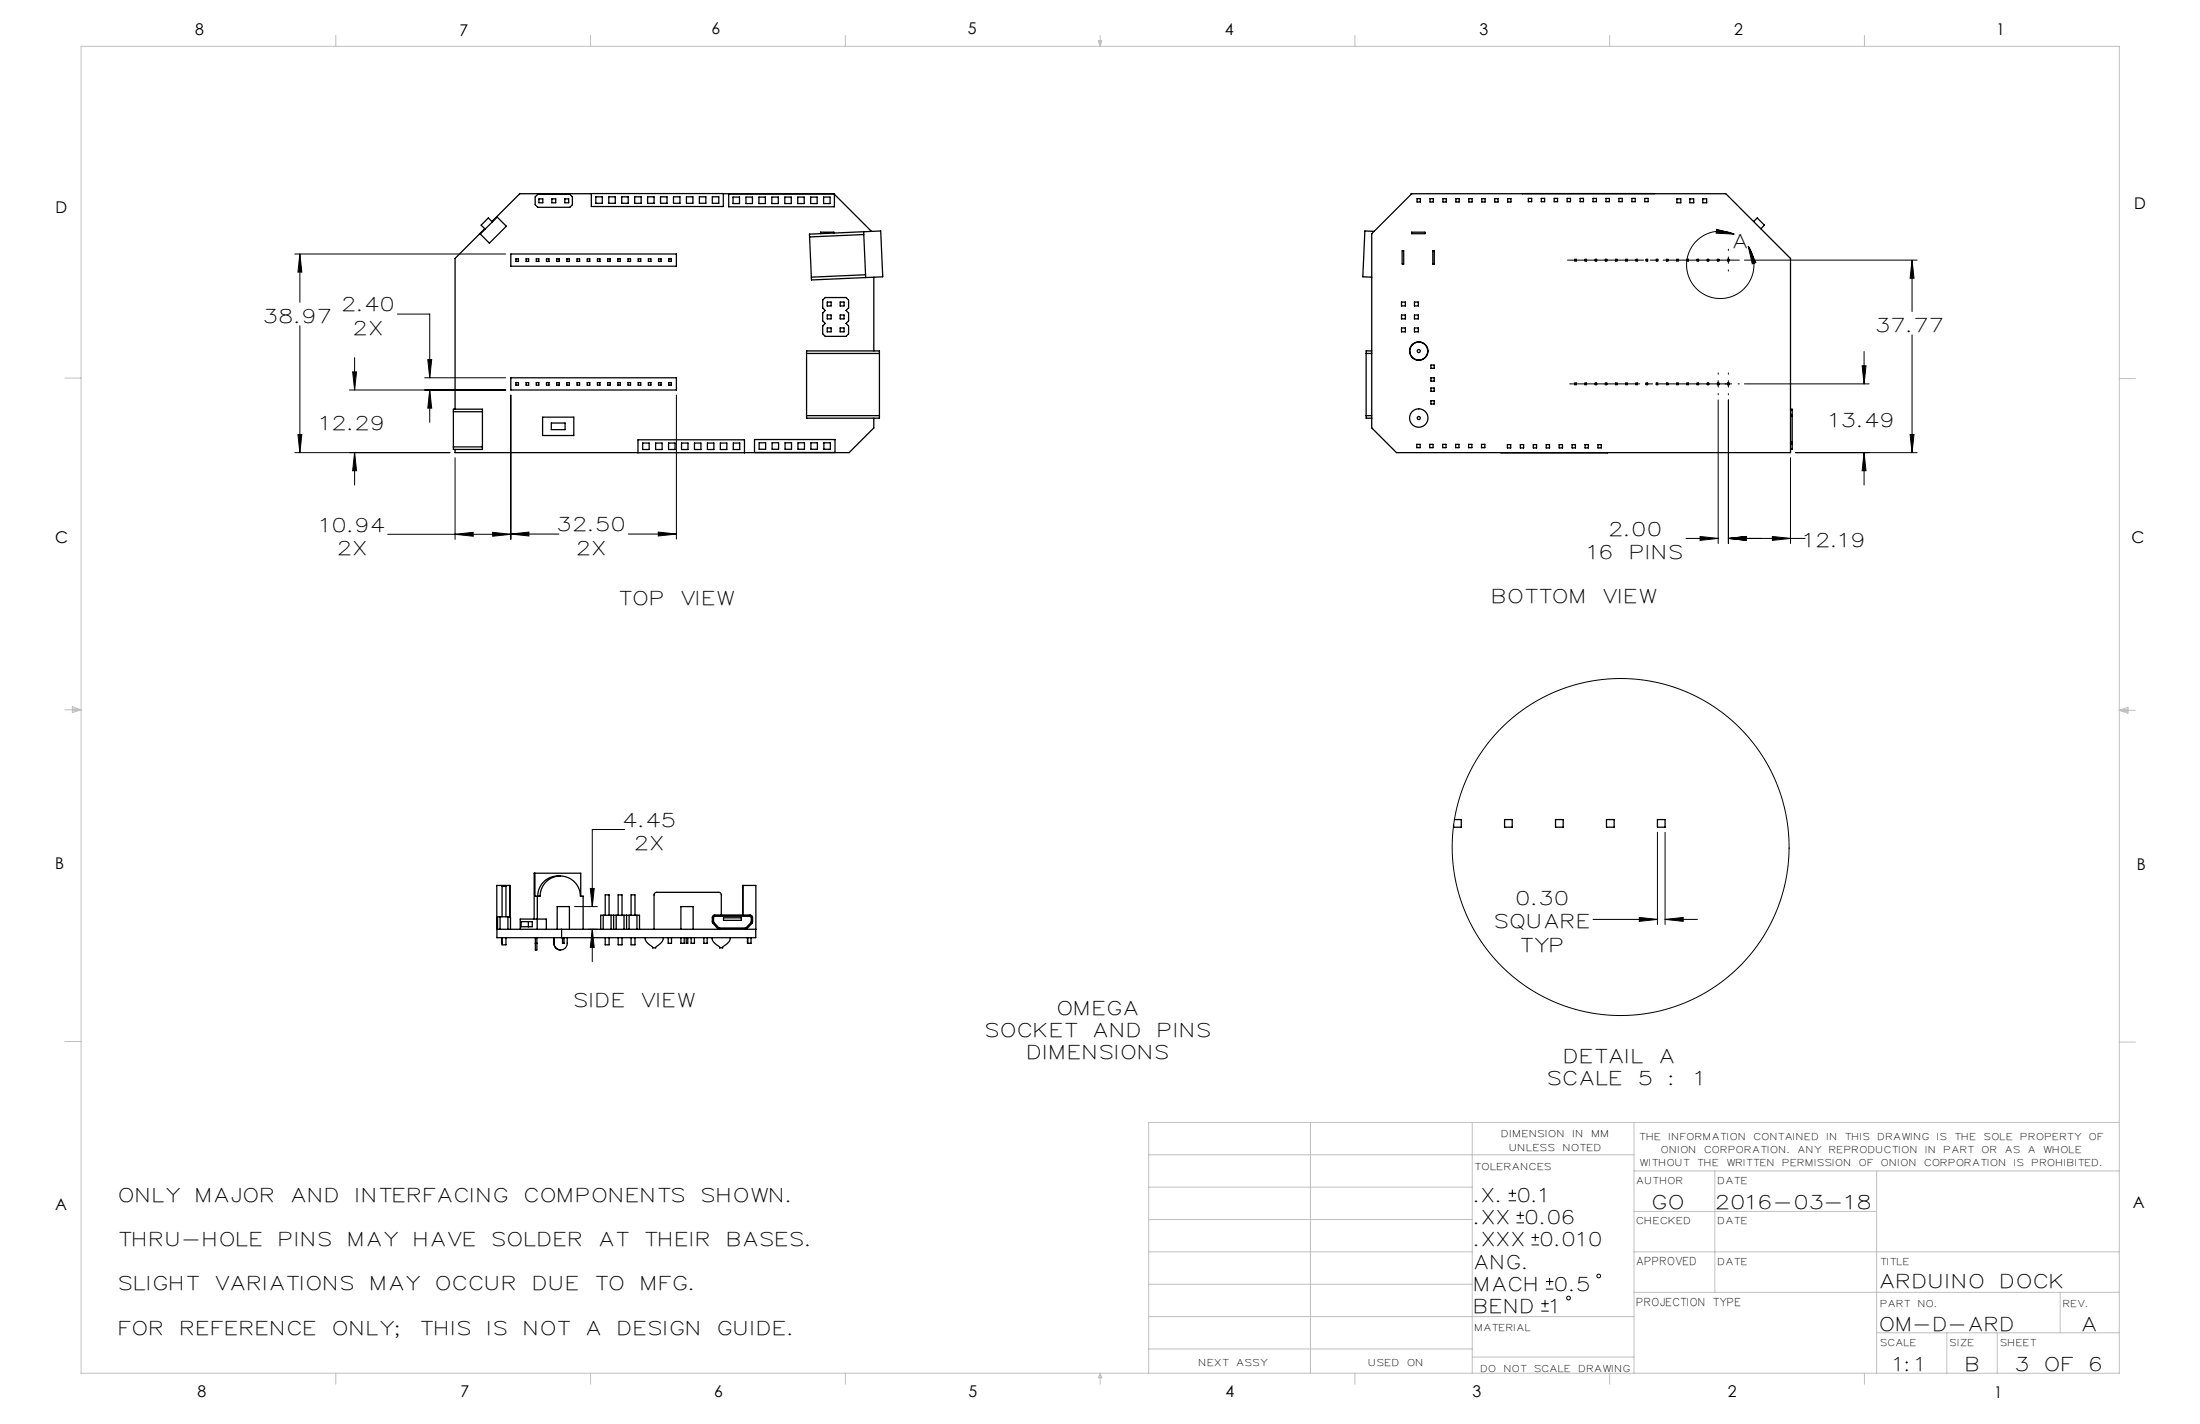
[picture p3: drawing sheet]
<svg xmlns="http://www.w3.org/2000/svg" width="432mm" height="279mm" viewBox="0 0 432 279" stroke-linecap="round" stroke-linejoin="round" font-family="sans-serif">
<g fill="none" stroke="#000" stroke-width=".2">
<path d="M57.9 49.8h41.4M58.9 49.8l.3 3.6h-.7zM58.9 49.8v9.5M336.9 45l3.5 .9-3.6-.2zM340.4 45.9a6.6 6.6 0 0 0-9.3 5.5 6.6 6.6 0 0 0 8.2 7 6.6 6.6 0 0 0 3.8-10.1M342.4 51h33.9M343.1 48.3l1.5 3.2-.7 .3zM375.3 51l.4 3.6h-.8zM375.3 51v10.1M58.9 63.9v24.9M68.6 76.5h30.7M69.2 73h.8l-.4 3.5z"/>
<path d="M69.6 70.2v6.3M78 61.6h6.3v12.5M83.3 74.1h16M84 70.6h.7l-.4 3.5zM84.3 76.5l.4 3.6h-.7zM84.3 76.5v6.4M100.3 77.5v28.3M132.8 77.5v28.3M337.2 78.5v28.1M339.2 78.5v28.1M342.4 75.3h24.5M365.5 71.8h.7l-.3 3.5z"/>
<path d="M365.9 69v6.3M375.3 65.7v23.1M57.9 88.8h30.4M58.5 85.3h.7l-.3 3.5zM69.6 88.8l.4 3.6h-.8zM69.6 88.8v6.4M89.3 89.8v16M351.4 89.8v16.8M352.4 88.8h23.9M365.9 88.8l.3 3.6h-.7zM365.9 88.8v6.4M374.9 85.3h.8l-.4 3.5z"/>
<path d="M76.1 104.8h24.2M89.3 104.8l3.6-.3v.7zM96.7 104.5l3.6 .3-3.6 .4zM100.3 104.8l3.5-.4v.8zM100.3 104.8h9.4M123.3 104.8h9.5M129.2 104.4l3.6 .4-3.6 .4zM330.9 105.6h6.3M333.7 105.3l3.5 .3-3.5 .4zM339.2 105.6l3.6-.3v.7zM339.2 105.6h15.1M347.9 105.3l3.5 .3-3.5 .4z"/>
<path d="M112.8 177.9h4.4M115.9 174.3h.7l-.4 3.6zM122.6 162.8h-6.4v15.1M325.3 163.3v18.1M326.8 163.3v18.1M115.5 182.3h1.7M116.2 182.3l.4 3.6h-.7zM116.2 182.3v6.4M312.7 180.4h12.6M321.8 180l3.5 .4-3.5 .4zM326.8 180.4l3.6-.4v.8zM326.8 180.4h6.4"/>
<path d="M296.1 235.6h1.5M296.1 234.1h1.5M296.8 233.4v1.5M297.7 239.9h1.4M297.7 238.5h1.4M298.4 237.7v1.5M300.6 244.3h1.5M300.6 242.8h1.5M301.3 242.1v1.4M302.5 257.3h1.5M302.5 255.8h1.5M303.2 255.1v1.4"/>
<path d="M303.4 252.9h1.5M303.4 251.5h1.5M304.1 250.7v1.5"/>
<circle cx="318.1" cy="166.2" r="33.1"/>
<circle cx="307.9" cy="254.7" r=".37"/>
<circle cx="313.8" cy="250.4" r=".37"/>
</g>
<path d="M339.2 48.9v4.3M337.1 75.3h4.3M337.2 73.2v4.3M339.2 77.5v-4.3" fill="none" stroke="#000" stroke-width=".2" stroke-dasharray="15.2 1.3 1.3 1.3" stroke-dashoffset="15"/>
<path d="M307.7 51h33.7" fill="none" stroke="#000" stroke-width=".2" stroke-dasharray="15.2 1.3 1.3 1.3" stroke-dashoffset=".3"/>
<path d="M308.1 75.3h31.3" fill="none" stroke="#000" stroke-width=".2" stroke-dasharray="15.2 1.3 1.3 1.3" stroke-dashoffset="1.5"/>
<g fill="none" stroke="#c0c0c0" stroke-width=".2">
<path d="M15.9 9.1h400.1v260.3h-400.1zM65.9 6.9v2.2M115.9 6.9v2.2M165.9 6.9v2.2M215.6 8h.6l-.3 1.1zM215.7 8l.2 1.1M215.9 6.9v2.2M216 8l-.1 1.1M265.9 6.9v2.2M315.9 6.9v2.2M365.9 6.9v2.2M12.7 74.2h3.2"/>
<path d="M416 74.3h3.1M12.7 139.3h3.2M14.2 139l1.7 .3M14.2 138.7l1.7 .6-1.7 .5zM15.9 139.3l-1.7 .2M416 139.4h3.1M416 139.4l1.7-.6v1.1zM416 139.4l1.7 .2M417.7 139.1l-1.7 .3M12.7 204.4h3.2M416 204.5h3.1M225.5 226.6h95.2"/>
<path d="M225.5 239.3h63.5M225.5 232.9h63.5M257.2 220.2v49.2M289 220.2v49.2M320.7 220.2v49.2M320.7 237.7h47.6M320.7 229.8h95.3M336.6 229.8v23.8M368.3 229.8v39.6M416 220.2h-190.5v49.2M225.5 258.3h95.2M225.5 245.6h63.5"/>
<path d="M225.5 252h63.5M320.7 253.6h95.3M320.7 245.6h95.3M404.3 253.6v7.9M65.9 269.4v2.2M115.9 269.4v2.2M165.9 269.4v2.2M215.9 269.4v2.2M215.9 269.4l.3 .9h-.6zM225.5 264.7h63.5M265.9 269.4v2.2M289 266.3h31.7"/>
<path d="M315.9 269.4v2.2M365.9 269.4v2.2M368.3 261.5h47.7M382.1 261.5v7.9M392 261.5v7.9"/>
</g>
<g fill="#000">
<path d="M336.9 45l3.5 .9-3.6-.2zM343.1 48.3l1.5 3.2-.7 .3z"/>
<path d="M89.3 104.8l3.6-.3v.7zM96.7 104.5l3.6 .3-3.6 .4zM100.3 104.8l3.5-.4v.8zM129.2 104.4l3.6 .4-3.6 .4zM69.6 88.8l.4 3.6h-.8zM69.2 73h.8l-.4 3.5zM84 70.6h.7l-.4 3.5zM84.3 76.5l.4 3.6h-.7zM58.5 85.3h.7l-.3 3.5zM58.9 49.8l.3 3.6h-.7zM339.2 105.6l3.6-.3v.7zM347.9 105.3l3.5 .3-3.5 .4zM333.7 105.3l3.5 .3-3.5 .4zM339.2 105.6l3.6-.3v.7zM365.9 88.8l.3 3.6h-.7zM365.5 71.8h.7l-.3 3.5zM374.9 85.3h.8l-.4 3.5zM375.3 51l.4 3.6h-.8zM326.8 180.4l3.6-.4v.8zM321.8 180l3.5 .4-3.5 .4zM115.9 174.3h.7l-.4 3.6zM116.2 182.3l.4 3.6h-.7z"/>
</g>
<g fill="none" stroke="#000" stroke-width=".25">
<path d="M105 38.6l.5-.5h6.3l.5 .5v1.6l-.5 .5h-6.3l-.5-.5zM105.8 39h.7v.8h-.7zM108.3 39h.8v.8h-.8zM110.9 39h.7v.8h-.7zM116.1 38h-14.1l-5.4 5.5M116.1 38h25.9v2.5h-25.9zM116.9 38.6h1.3v1.3h-1.3zM119.5 38.6h1.3v1.3h-1.3zM122 38.6h1.3v1.3h-1.3zM124.6 38.6h1.2v1.3h-1.2zM127.1 38.6h1.3v1.3h-1.3zM129.6 38.6h1.3v1.3h-1.3z"/>
<path d="M132.2 38.6h1.3v1.3h-1.3zM134.7 38.6h1.3v1.3h-1.3zM137.3 38.6h1.2v1.3h-1.2zM139.8 38.6h1.3v1.3h-1.3zM142 38h21.8v2.6h-20.8v-2.6M143.9 38.7h1.2v1.2h-1.2zM146.4 38.7h1.3v1.2h-1.3zM149 38.7h1.2v1.2h-1.2zM151.5 38.7h1.3v1.2h-1.3zM154 38.7h1.3v1.2h-1.3zM156.6 38.7h1.2v1.2h-1.2zM159.1 38.7h1.3v1.2h-1.3z"/>
<path d="M161.7 38.7h1.2v1.2h-1.2zM163.7 38h.1M163.8 38.1l7.2 7.3M277.1 38l-7.9 7.9v38.1l4.9 4.8h77.3v-38.1l-12.7-12.7-61.7 .1M278.1 39h.7v.6h-.7zM280.7 39h.6v.6h-.6zM283.2 39h.7v.6h-.7zM285.8 39h.6v.6h-.6zM288.3 39h.6v.6h-.6zM290.8 39h.7v.6h-.7zM293.4 39h.6v.6h-.6zM295.9 39h.7v.6h-.7z"/>
<path d="M298.8 38h25.9M300 38.9h.6v.7h-.6zM302.5 38.9h.7v.7h-.7zM305.1 38.9h.6v.7h-.6zM307.6 38.9h.6v.7h-.6zM310.1 38.9h.7v.7h-.7zM312.7 38.9h.6v.7h-.6zM315.2 38.9h.7v.7h-.7zM317.8 38.9h.6v.7h-.6zM320.3 38.9h.6v.7h-.6zM322.8 38.9h.7v.7h-.7zM329.1 39h.8v.8h-.8z"/>
<path d="M331.7 39h.7v.8h-.7zM334.2 39h.8v.8h-.8zM94.3 45.9l3.3-3.3 1.8 1.8-3.3 3.3zM95.1 44.9l-5.8 5.8v29.6M96.6 43.5l-.8-.7-1.4 1.4 .8 .8M100.3 49.8h32.5v2.4h-32.5zM101.3 50.8h.5v.5h-.5zM103.3 50.8h.5v.5h-.5zM105.3 50.8h.5v.5h-.5zM107.3 50.8h.5v.5h-.5zM109.3 50.8h.5v.5h-.5zM111.3 50.8h.5v.5h-.5z"/>
<path d="M113.3 50.8h.5v.5h-.5zM115.3 50.8h.5v.5h-.5zM117.3 50.8h.5v.5h-.5zM119.3 50.8h.5v.5h-.5zM121.3 50.8h.5v.5h-.5zM123.3 50.8h.5v.5h-.5zM125.3 50.8h.5v.5h-.5zM127.3 50.8h.5v.5h-.5zM129.3 50.8h.5v.5h-.5zM131.3 50.8h.5v.5h-.5zM158.9 46.5l.3 7.9M158.9 46.5v-.6l14-.6 .4 9-3.4 .2"/>
<path d="M159.2 54.4l.1 .5 10.6-.4M161.5 58.9l.5-.5h4.1l.5 .5v1.5l-.5 .5 .5 .5v1.6l-.5 .5 .5 .5v1.5l-.5 .5h-4.1l-.5-.5v-1.5l.5-.5-.5-.5v-1.6l.5-.5-.5-.5zM162.4 59.3h.7v.7h-.7zM163.7 45.7v-.1h-2.6v.2M164.9 59.3h.8v.7h-.8zM169.5 45.5l.4 9M169.5 46l-10.6 .5M169.9 53.9l-10.7 .5M171.5 54.4v14.5M269.7 45.4l-1.8-.1-.4 9 1.7 .1M275.1 59.3h.7v.7h-.7zM275.2 49.2h.3v2.6h-.3z"/>
<path d="M277.1 45.6h2.6v.3h-2.6zM277.6 59.3h.8v.7h-.8zM281.2 49.2h.3v2.6h-.3zM309.1 50.9h.3v.3h-.3zM311.1 50.9h.3v.3h-.3zM313.1 50.9h.3v.3h-.3zM315.1 50.9h.3v.3h-.3zM317.1 50.9h.3v.3h-.3zM319.1 50.9h.3v.3h-.3zM321.1 50.9h.3v.3h-.3zM323.1 50.9h.3v.3h-.3zM325.1 50.9h.3v.3h-.3z"/>
<path d="M327.1 50.9h.3v.3h-.3zM329.1 50.9h.3v.3h-.3zM331.1 50.9h.3v.3h-.3zM333.1 50.9h.3v.3h-.3zM335.1 50.9h.3v.3h-.3zM337.1 50.9h.3v.3h-.3zM339.1 50.9h.3v.3h-.3zM344.2 43.5l.7-.7 1.4 1.4-.7 .7M100.3 74.1h32.5v2.4h-32.5zM101.3 75.1h.5v.5h-.5zM103.3 75.1h.5v.5h-.5zM105.3 75.1h.5v.5h-.5z"/>
<path d="M107.3 75.1h.5v.5h-.5zM109.3 75.1h.5v.5h-.5zM111.3 75.1h.5v.5h-.5zM113.3 75.1h.5v.5h-.5zM115.3 75.1h.5v.5h-.5zM117.3 75.1h.5v.5h-.5zM119.3 75.1h.5v.5h-.5zM121.3 75.1h.5v.5h-.5zM123.3 75.1h.5v.5h-.5zM125.3 75.1h.5v.5h-.5zM127.3 75.1h.5v.5h-.5zM129.3 75.1h.5v.5h-.5z"/>
<path d="M131.3 75.1h.5v.5h-.5zM158.3 69.4v-.5h14.3v.5M158.3 69.4v12.2M158.3 69.4h14.3M162.4 64.3h.7v.8h-.7zM162.4 61.8h.7v.8h-.7zM164.9 64.3h.8v.8h-.8zM164.9 61.8h.8v.8h-.8zM172.6 69.4v12.2M268.1 69.4h1.1M268.1 69.4v12.2M269.2 68.9h-1.1v.5"/>
<path d="M275.1 64.3h.7v.8h-.7zM275.1 61.8h.7v.8h-.7zM277.6 64.3h.8v.8h-.8zM277.6 61.8h.8v.8h-.8zM280.8 74.1h.7v.7h-.7zM280.8 71.6h.7v.7h-.7zM280.8 76.1h.7v.7h-.7zM280.8 78.6h.7v.7h-.7zM309.1 75.2h.3v.3h-.3zM311.1 75.2h.3v.3h-.3zM313.1 75.2h.3v.3h-.3zM315.1 75.2h.3v.3h-.3z"/>
<path d="M317.1 75.2h.3v.3h-.3zM319.1 75.2h.3v.3h-.3zM321.1 75.2h.3v.3h-.3zM323.1 75.2h.3v.3h-.3zM325.1 75.2h.3v.3h-.3zM327.1 75.2h.3v.3h-.3zM329.1 75.2h.3v.3h-.3zM331.1 75.2h.3v.3h-.3zM333.1 75.2h.3v.3h-.3zM335.1 75.2h.3v.3h-.3zM337.1 75.2h.3v.3h-.3zM339.1 75.2h.3v.3h-.3z"/>
<path d="M89 87.7v.5h5.7v-.5M89 80.8v-.5h5.7v.5M89 87.7h5.7M89 80.8h5.7M89 80.8v6.9M94.7 80.8v6.9M106.5 81.9h6.1v3.6h-6.1zM108.2 83h2.7v1.3h-2.7zM125.2 88.8v-2.5h20.9v2.5M126.1 86.9h1.3v1.3h-1.3zM128.7 86.9h1.3v1.3h-1.3zM131.2 86.9h1.3v1.3h-1.3z"/>
<path d="M133.8 86.9h1.2v1.3h-1.2zM136.3 86.9h1.3v1.3h-1.3zM138.8 86.9h1.3v1.3h-1.3zM141.4 86.9h1.3v1.3h-1.3zM143.9 86.9h1.3v1.3h-1.3zM148.1 86.2h15.8v2.6h-15.8zM149 86.9h1.3v1.2h-1.3zM151.5 86.9h1.3v1.2h-1.3zM154.1 86.9h1.3v1.2h-1.3zM156.6 86.9h1.3v1.2h-1.3zM158.3 81.6v.5h14.3v-.5M158.3 81.6h14.3"/>
<path d="M159.2 86.9h1.2v1.2h-1.2zM161.7 86.9h1.3v1.2h-1.3zM171.5 82.1v1.9l-4.8 4.8h-77.4v-.6M268.1 81.6v.5h1.1M268.1 81.6h1.1M278.1 87.2h.6v.6h-.6zM280.6 87.2h.7v.6h-.7zM283.2 87.2h.6v.6h-.6zM285.7 87.2h.6v.6h-.6zM288.2 87.2h.7v.6h-.7zM290.8 87.2h.6v.6h-.6zM294.6 88.8h.1"/>
<path d="M295.9 87.2h.6v.7h-.6zM298.4 87.2h.6v.7h-.6zM300.9 87.2h.7v.7h-.7zM303.5 87.2h.6v.7h-.6zM306 87.2h.7v.7h-.7zM308.6 87.2h.6v.7h-.6zM311.1 87.2h.6v.7h-.6zM313.6 87.2h.7v.7h-.7zM315.5 88.8h.1M351.4 80.3h.4v.1M351.4 81.3h.4M351.4 81.7h.4"/>
<path d="M351.4 86.8h.4M351.4 87.1h.4M351.4 80.4h.4M351.4 88.1h.4M351.8 81.3v.4M351.8 86.8v.3M351.8 88.1v.1h-.4M351.8 80.4v.9M351.8 81.7v5.1M351.8 87.1v1M98.2 179.9v2.4M98.5 179.9v-6h.8v6"/>
<path d="M99.7 179.9v2.4M100 173.7v6.2M100.1 179.9v-6.2h-2.6v8.6h50.9M105 171.3v4.5h1a3.9 3.9 0 0 1 4-3.9 3.9 3.9 0 0 1 3.9 3.9h.6v6.5M105.5 175.8l-.1 6.5M110 171.9a4 4 0 0 0-4.5 3.9M114 175.8v-4.5h-9.2v9M118.4 179.6v2.7M118.8 179.6v-4h.7v4M119.9 179.6v2.7M120.4 179.6v2.7M120.9 179.6v2.7"/>
<path d="M121.3 179.6v-4h.8v4M122.5 179.6v2.7M123 179.6v2.7M123.5 179.6v2.7M123.9 179.6v-4h.7v4M125 179.6v2.7M140.1 179.9l7.2-.1 .2 .2v.9l-1.2 1.2h-5.1l-1.1-1.2zM141.6 179.5v-3.9l-.3-.5h-12.5l-.3 .1-.1 .4v6.7M145.8 179.5v-5.8h2.6l-.1 10.3h-50.8v-1.7M145.8 173.7v5.8M285.5 160.8h1.3v1.5h-1.5v-.4M295.3 160.8h1.5v1.5h-1.5z"/>
<path d="M305.3 160.8h1.5v1.5h-1.5zM315.3 160.8h1.5v1.5h-1.5zM325.3 160.8h1.5v1.5h-1.5zM97.7 182.3v-2.4h2.5v2.4M98.4 184l.1 1.1M98.5 184v1.4h.8v-1.4M102.1 182.3v-2h5.1v2M102.3 180.8h2.2v1h-2.2zM103.7 180.8v1M105.1 185.1v1.3h.3v-1.3M105.1 184v1.1M105.1 185.1h.3"/>
<path d="M105.4 184v1.1M108.7 185.1l.1 .4 .3 .5 .9 .4M108.7 184v1.1M109.4 182.3v-4.4h2.4v4.4M110.2 182.3v1.7M110.4 184v1.1h.3v-1.1M111.3 184v1.1a1.3 1.3 0 0 1-1.3 1.3 1.3 1.3 0 0 1-1.3-1.3M117.9 182.3v-2.7h7.6v2.7M118.8 184v1.4h.7v-1.4M121.3 184v1.4h.8v-1.4M123.9 184v1.4h.7v-1.4M126.6 184a3.2 3.2 0 0 0 1.5 1.9l.1 .1a.32 .32 0 0 0 .4 .1 .32 .32 0 0 0 .2-.3l1.1-1 .3-.8"/>
<path d="M131.1 184v1.1h.7v-1.1M133.6 182.3v-4.4h2.4v4.4M133.6 184v1.1h.7v-1.1M134.7 184v1.1h.3v-1.1M135.6 184v1.1h.7v-1.1M138.1 184v1.1h.7v-1.1M139.7 184a3.3 3.3 0 0 0 1.6 1.9l-.1 .1h.6l.2-.3a2.5 2.5 0 0 0 1.3-1.7M141.2 182.3l-.3-.1-1.1-1.2v-1.1l.3-.3h7.3l.3 .3v1.1l-1.1 1.2-.3 .1M142 180.1h3.5v.5h-3.5zM146.7 184v1.1h.7v-1.1M146.8 184v1.1"/>
<circle cx="278.5" cy="68.9" r="1.8"/>
<circle cx="278.5" cy="68.9" r=".3"/>
<circle cx="278.5" cy="68.9" r="1.76"/>
<circle cx="278.5" cy="82" r="1.8"/>
<circle cx="278.5" cy="82" r=".3"/>
</g>
<g font-size="3.7">
<text x="340.4" y="48.7">A</text>
<text x="52.1" y="63.4">38.97</text>
<text x="67.4" y="61.1">2.40</text>
<text x="69.7" y="65.7">2X</text>
<text x="368.5" y="65.2">37.77</text>
<text x="359.4" y="83.8">13.49</text>
<text x="63.1" y="84.4">12.29</text>
<text x="63.1" y="104.3">10.94</text>
<text x="109.7" y="104.3">32.50</text>
<text x="316.1" y="105.1">2.00</text>
<text x="354.3" y="107.4">12.19</text>
<text x="66.6" y="108.9">2X</text>
<text x="113.5" y="108.8">2X</text>
<text x="311.9" y="109.7">16</text>
<text x="320.2" y="109.7">PINS</text>
<text x="121.8" y="118.8">TOP</text>
<text x="133.9" y="118.8">VIEW</text>
<text x="293.1" y="118.3">BOTTOM</text>
<text x="314.9" y="118.3">VIEW</text>
<text x="122.6" y="162.2">4.45</text>
<text x="124.9" y="166.8">2X</text>
<text x="297.9" y="177.6">0.30</text>
<text x="293.6" y="182.2">SQUARE</text>
<text x="298.7" y="186.7">TYP</text>
<text x="113" y="197.6">SIDE</text>
<text x="126.1" y="197.6">VIEW</text>
<text x="193.7" y="203.4">SOCKET</text>
<text x="207.8" y="199.1">OMEGA</text>
<text x="214.8" y="203.4">AND</text>
<text x="227.5" y="203.4">PINS</text>
<text x="201.9" y="207.7">DIMENSIONS</text>
<text x="307.2" y="208.6">DETAIL</text>
<text x="326" y="208.6">A</text>
<text x="304.1" y="212.9">SCALE</text>
<text x="321.9" y="212.9">5</text>
<text x="327.8" y="212.9">:</text>
<text x="332.9" y="212.9">1</text>
<text x="23.6" y="235.9">ONLY</text>
<text x="38.7" y="235.9">MAJOR</text>
<text x="57.4" y="235.9">AND</text>
<text x="70.1" y="235.9">INTERFACING</text>
<text x="103.2" y="235.9">COMPONENTS</text>
<text x="138" y="235.9">SHOWN.</text>
<text x="289.6" y="235.9">.X.</text>
<text x="298.1" y="235.9">0.1</text>
<text x="324.6" y="237.1">GO</text>
<text x="337" y="237.1">2016-03-18</text>
<text x="23.6" y="244.5">THRU-HOLE</text>
<text x="55" y="244.5">PINS</text>
<text x="68.6" y="244.5">MAY</text>
<text x="81.5" y="244.5">HAVE</text>
<text x="96.9" y="244.5">SOLDER</text>
<text x="117.9" y="244.5">AT</text>
<text x="126.8" y="244.5">THEIR</text>
<text x="143" y="244.5">BASES.</text>
<text x="289.6" y="244.6">.XXX</text>
<text x="289.6" y="240.2">.XX</text>
<text x="299.6" y="240.2">0.06</text>
<text x="302.6" y="244.6">0.010</text>
<text x="289.6" y="248.9">ANG.</text>
<text x="23.6" y="253.2">SLIGHT</text>
<text x="42.5" y="253.2">VARIATIONS</text>
<text x="73" y="253.2">MAY</text>
<text x="85.8" y="253.2">OCCUR</text>
<text x="104.9" y="253.2">DUE</text>
<text x="117.1" y="253.2">TO</text>
<text x="126" y="253.2">MFG.</text>
<text x="289.6" y="257.6">BEND</text>
<text x="289.6" y="253.2">MACH</text>
<text x="304.5" y="257.6">1</text>
<text x="305.4" y="253.2">0.5</text>
<text x="369.2" y="252.8">ARDUINO</text>
<text x="392.9" y="252.8">DOCK</text>
<text x="23.6" y="261.8">FOR</text>
<text x="35.7" y="261.8">REFERENCE</text>
<text x="65.6" y="261.8">ONLY;</text>
<text x="82.8" y="261.8">THIS</text>
<text x="96" y="261.8">IS</text>
<text x="103.1" y="261.8">NOT</text>
<text x="115.3" y="261.8">A</text>
<text x="121.5" y="261.8">DESIGN</text>
<text x="141.1" y="261.8">GUIDE.</text>
<text x="369.2" y="261.2">OM-D-ARD</text>
<text x="408.9" y="261.2">A</text>
<text x="371.9" y="269.1">1:1</text>
<text x="386.1" y="269.1">B</text>
<text x="395.9" y="269.1">3</text>
<text x="401.6" y="269.1">OF</text>
<text x="410.4" y="269.1">6</text>
</g>
<g font-size="3.2">
<text x="38.3" y="6.9">8</text>
<text x="90.2" y="7">7</text>
<text x="139.7" y="6.8">6</text>
<text x="190" y="6.8">5</text>
<text x="240.4" y="6.8">4</text>
<text x="290.4" y="6.9">3</text>
<text x="340.4" y="6.8">2</text>
<text x="391.9" y="6.9">1</text>
<text x="10.9" y="41.8">D</text>
<text x="418.9" y="41">D</text>
<text x="10.9" y="106.5">C</text>
<text x="418.4" y="106.6">C</text>
<text x="10.8" y="170.4">B</text>
<text x="419.4" y="170.8">B</text>
<text x="10.8" y="237.4">A</text>
<text x="418.6" y="237">A</text>
<text x="38.8" y="274.1">8</text>
<text x="90.4" y="274.1">7</text>
<text x="140.2" y="274.1">6</text>
<text x="190.1" y="274.1">5</text>
<text x="240.5" y="274.1">4</text>
<text x="289" y="274.1">3</text>
<text x="339.1" y="274.1">2</text>
<text x="391.4" y="274.4">1</text>
</g>
<g font-size="2.1">
<text x="321.3" y="248.2">APPROVED</text>
<text x="321.3" y="256.3">PROJECTION TYPE</text>
</g>
<g font-size="1.8">
<text x="294.9" y="223.2">DIMENSION</text>
<text x="296.4" y="225.8">UNLESS</text>
<text x="306.9" y="225.8">NOTED</text>
<text x="308.8" y="223.2">IN</text>
<text x="312.5" y="223.2">MM</text>
<text x="321.9" y="223.6">THE</text>
<text x="326.2" y="226.2">ONION</text>
<text x="327.7" y="223.6">INFORMATION</text>
<text x="334.7" y="226.2">CORPORATION.</text>
<text x="344.4" y="223.6">CONTAINED</text>
<text x="353" y="226.2">ANY</text>
<text x="358.7" y="223.6">IN</text>
<text x="359.1" y="226.2">REPRODUCTION</text>
<text x="362.3" y="223.6">THIS</text>
<text x="368.7" y="223.6">DRAWING</text>
<text x="378.1" y="226.2">IN</text>
<text x="380.4" y="223.6">IS</text>
<text x="381.7" y="226.2">PART</text>
<text x="383.8" y="223.6">THE</text>
<text x="389.1" y="226.2">OR</text>
<text x="389.6" y="223.6">SOLE</text>
<text x="393.7" y="226.2">AS</text>
<text x="396.7" y="223.6">PROPERTY</text>
<text x="398.2" y="226.2">A</text>
<text x="401.2" y="226.2">WHOLE</text>
<text x="410.2" y="223.6">OF</text>
<text x="289.6" y="229.5">TOLERANCES</text>
<text x="321.3" y="232.2">AUTHOR</text>
<text x="322" y="228.8">WITHOUT</text>
<text x="333.3" y="228.8">THE</text>
<text x="337.3" y="232.2">DATE</text>
<text x="339" y="228.8">WRITTEN</text>
<text x="350" y="228.8">PERMISSION</text>
<text x="365" y="228.8">OF</text>
<text x="369.4" y="228.8">ONION</text>
<text x="377.9" y="228.8">CORPORATION</text>
<text x="395.5" y="228.8">IS</text>
<text x="398.9" y="228.8">PROHIBITED.</text>
<text x="321.3" y="240.1">CHECKED</text>
<text x="337.3" y="240.1">DATE</text>
<text x="337.3" y="248.2">DATE</text>
<text x="369.2" y="248.2">TITLE</text>
<text x="369.2" y="256.4">PART</text>
<text x="376.6" y="256.4">NO.</text>
<text x="405.1" y="256.4">REV.</text>
<text x="289.6" y="261.1">MATERIAL</text>
<text x="235.4" y="268">NEXT</text>
<text x="242.8" y="268">ASSY</text>
<text x="268.8" y="268">USED</text>
<text x="276.4" y="268">ON</text>
<text x="290.8" y="269.1">DO</text>
<text x="295.3" y="269.1">NOT</text>
<text x="301.3" y="269.1">SCALE</text>
<text x="310" y="269.1">DRAWING</text>
<text x="369.2" y="264">SCALE</text>
<text x="382.8" y="264">SIZE</text>
<text x="392.8" y="264">SHEET</text>
</g>
</svg>
